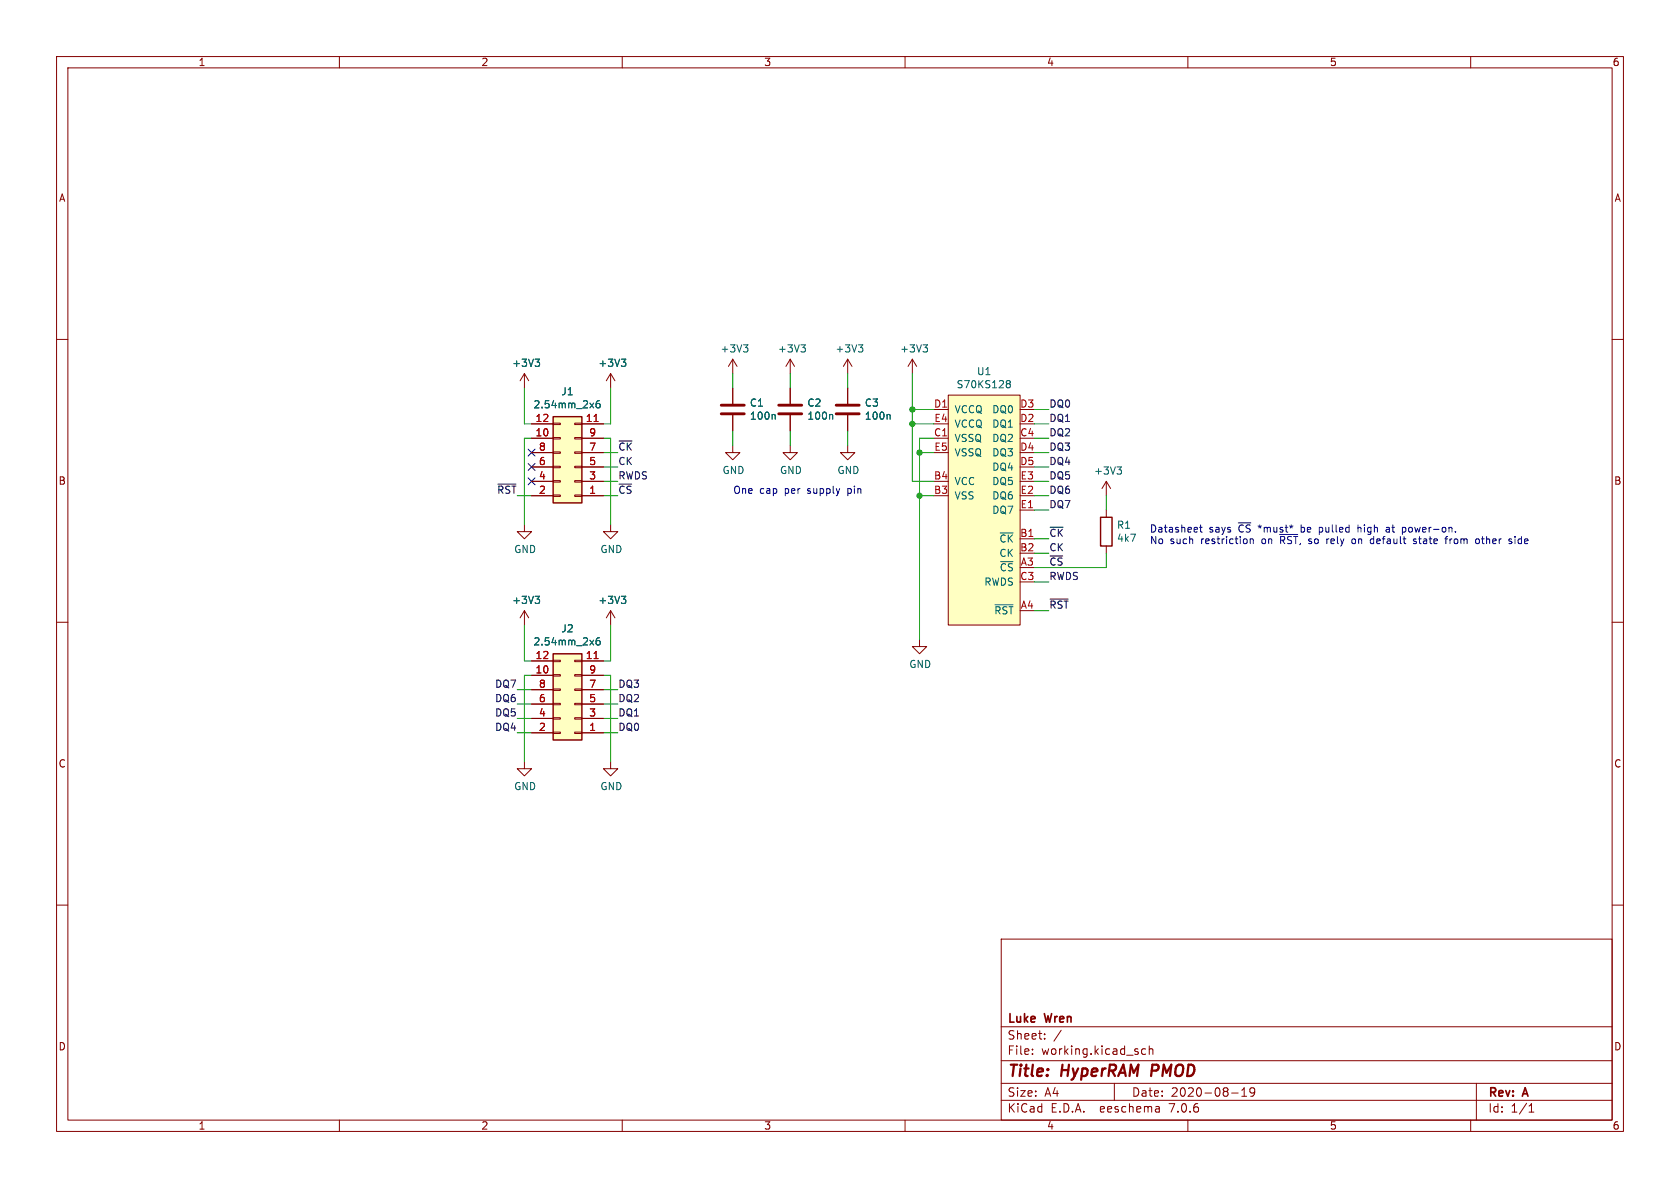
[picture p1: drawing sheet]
<svg xmlns="http://www.w3.org/2000/svg" width="297mm" height="210mm" viewBox="0 0 297 210" stroke-linecap="round" stroke-linejoin="round" font-family="sans-serif">
<g fill="none" stroke="#840000" stroke-width=".18">
<path d="M10 10h277v190h-277zM12 12h273v186h-273zM60 10v2M110 10v2M160 10v2M210 10v2M260 10v2M10 60h2M285 60h2M92.7 66l-.8 1.3M92.7 66v2.6M92.7 66l.8 1.3"/>
<path d="M94 77.5h3.8M94 74.9h3.8M97.8 74.8h1.3v.3h-1.3zM97.8 77.3h1.3v.3h-1.3zM97.8 79.9h1.3v.2h-1.3zM101.6 74.8h1.3v.3h-1.3zM101.6 77.3h1.3v.3h-1.3zM101.6 79.9h1.3v.2h-1.3zM102.9 77.5h3.8M102.9 74.9h3.8M107.9 66l-.7 1.3M107.9 66v2.6"/>
<path d="M107.9 66l.8 1.3M129.5 78.7v1.3h1.3l-1.3 1.3-1.2-1.3h1.2M129.5 63.5l-.7 1.3M129.5 63.5v2.5M129.5 68.6v2.8M129.5 73.4v2.8M129.5 63.5l.8 1.3M139.7 78.7v1.3h1.3l-1.3 1.3-1.3-1.3h1.3M139.7 63.5v2.5M139.7 68.6v2.8M139.7 73.4v2.8M139.7 63.5l-.8 1.3"/>
<path d="M139.7 63.5l.8 1.3M149.9 78.7v1.3h1.2l-1.2 1.3-1.3-1.3h1.3M149.9 63.5l-.8 1.3M149.9 63.5v2.5M149.9 68.6v2.8M149.9 73.4v2.8M149.9 63.5l.7 1.3M161.3 63.5l-.8 1.3M161.3 63.5v2.5M161.3 63.5l.8 1.3M165.1 77.5h2.5M165.1 72.4h2.5"/>
<path d="M167.6 69.9h12.7v40.6h-12.7zM92.7 92.7v1.3h1.3l-1.3 1.3-1.3-1.3h1.3M94 87.6h3.8M94 85.1h3.8M94 82.6h3.8M94 80h3.8M97.8 82.4h1.3v.3h-1.3zM97.8 85h1.3v.2h-1.3zM97.8 87.5h1.3v.3h-1.3zM101.6 82.4h1.3v.3h-1.3zM101.6 85h1.3v.2h-1.3zM101.6 87.5h1.3v.3h-1.3z"/>
<path d="M102.9 87.6h3.8M102.9 85.1h3.8M102.9 82.6h3.8M102.9 80h3.8M107.9 92.7v1.3h1.3l-1.3 1.3-1.2-1.3h1.2M180.3 95.3h2.6M180.3 90.2h2.6M195.6 85.1l-.8 1.3M195.6 85.1v2.5M195.6 90.2v1.2M195.6 96.5v1.3M195.6 85.1l.7 1.3"/>
<path d="M10 110h2M92.7 108v2.5M92.7 108l-.8 1.2M92.7 108l.8 1.2M94 119.4h3.8M94 116.8h3.8M97.8 116.7h1.3v.3h-1.3zM97.8 119.3h1.3v.2h-1.3zM101.6 116.7h1.3v.3h-1.3zM101.6 119.3h1.3v.2h-1.3zM102.9 119.4h3.8M102.9 116.8h3.8"/>
<path d="M107.9 108v2.5M107.9 108l-.7 1.2M107.9 108l.8 1.2M162.6 113v1.3h1.2l-1.2 1.3-1.3-1.3h1.3M285 110h2M92.7 134.6v1.3h1.3l-1.3 1.3-1.3-1.3h1.3M94 129.5h3.8M94 127h3.8M94 124.5h3.8M94 121.9h3.8M97.8 121.8h1.3v.2h-1.3zM97.8 124.3h1.3v.3h-1.3z"/>
<path d="M97.8 126.9h1.3v.2h-1.3zM97.8 129.4h1.3v.3h-1.3zM101.6 121.8h1.3v.2h-1.3zM101.6 124.3h1.3v.3h-1.3zM101.6 126.9h1.3v.2h-1.3zM101.6 129.4h1.3v.3h-1.3zM102.9 129.5h3.8M102.9 127h3.8M102.9 124.5h3.8M102.9 121.9h3.8M107.9 134.6v1.3h1.3l-1.3 1.3-1.2-1.3h1.2M10 160h2"/>
<path d="M285 160h2M177 166h108v32h-108zM60 198v2M110 198v2M160 198v2M177 194.5h108M177 191.5h108M177 187.5h108M177 181.5h108M182.5 186.3v.1M182.5 185.5v.1M184.7 183.6v.1"/>
<path d="M184.7 182.8v.1M187.6 182.1l-1.3 2M197 191.5v3M202.5 185.5l-.4-.1-.3 .3v.4l.2 .2h.5M203.2 185.5l.2-.1 .3 .1 .1 .9M203.2 184.9v1.5M204.9 195.7l.1 .9M205 196.5l-.2 .1M205 196h-.2M210 198v2M217.7 193.2h1.2M219.5 193.8h.9"/>
<path d="M219.5 192.7l.5-.4v1.5M221.8 192.9l-.3 .3h-.3l-.2-.3 .1-.5 .4-.1 .2 .1a.99 .99 0 0 1-.3 1.4h-.3M260 198v2M261 191.5v6.5M270.3 196.6h.9M270.3 195.5l.4-.4v1.5"/>
</g>
<path d="M203.7 188.2l-.2 2" fill="none" stroke="#840000" stroke-width=".4"/>
<g fill="none" stroke="#006464" stroke-width=".18">
<path d="M94.6 63.5h.8l-.4 .5M95.1 64l.3 .2v.3l-.3 .3M106 70.8l-.4 .1a.86 .86 0 0 0 0 1.2l.4-.1 .1-.4-.2-.3-.4 .1-.1 .2M109.8 63.5h.8l-.4 .5M110.4 64l.2 .2v.3l-.2 .3M131.4 61h.8l-.4 .4M132 61.4l.2 .3v.3l-.2 .2M136.9 73.3l.1 .1v.7M141.6 61h.8l-.4 .4M142.1 61.4l.3 .3v.3l-.3 .2M147 73.3l.2 .1v.7M151.8 61h.7l-.4 .4"/>
<path d="M152.3 61.4l.2 .3v.3l-.2 .2M157.2 73.3l.2 .1v.7M163.2 61h.8l-.5 .4M163.7 61.4l.3 .3v.3l-.3 .2M178 67.8h.1M178 67.3h.4l.2 .1v.2l-.2 .2M178.1 67.8h.3M178.1 67.8l-.1 .1M178.4 67.8l.2 .3v.3l-.2 .1h-.4M197.5 82.5h.8l-.5 .5M198 83l.3 .3v.3l-.3 .2M94.6 105.4h.8l-.4 .5"/>
<path d="M95.1 105.9l.3 .2v.3l-.3 .3M106 112.7l-.4 .1a.86 .86 0 0 0 0 1.2l.4-.1 .1-.4-.2-.3-.4 .1-.1 .2M109.8 105.4h.8l-.4 .5M110.4 105.9l.2 .2v.3l-.2 .3M175.9 106.9h3.2"/>
</g>
<g fill="#ffffc2" stroke="#ffffc2" stroke-width=".18">
<path d="M97.8 73.7h5.1v15.2h-5.1z"/>
<path d="M167.6 69.9h12.7v40.6h-12.7z"/>
<path d="M97.8 115.6h5.1v15.2h-5.1z"/>
</g>
<path d="M97.8 73.7h5.1v15.2h-5.1zM194.6 91.4h2v5.1h-2zM97.8 115.6h5.1v15.2h-5.1z" fill="none" stroke="#840000" stroke-width=".25"/>
<path d="M105 74.5h.7M105 116.4h.7" fill="none" stroke="#a90000" stroke-width=".18"/>
<path d="M127.5 73.2h4.1M127.5 71.6h4.1M137.7 73.2h4M137.7 71.6h4M147.8 73.2h4.1M147.8 71.6h4.1" fill="none" stroke="#840000" stroke-width=".51"/>
<path d="M88 85.6h3.2M185.6 105.9h3.2" fill="none" stroke="#0f0f0f" stroke-width=".18"/>
<g fill="none" stroke="#0000c2" stroke-width=".18">
<path d="M212.1 93.2h.5M212.3 92.8v1.1l.3 .2M221 95.3v.8M221 95.4l.2-.1h.3l.1 .8M226.2 94.5h3.2M228.6 93l-.3 .1M233.2 93.2v1.3M233.2 94l.2 .1M233.4 93.2l-.2 .1M234.6 95.3v.8M234.9 95.3l-.3 .2M239.5 95.3h-.3l-.2 .2 .1 .5h.4"/>
<path d="M240.1 92.8v1.3M240.4 93.2l-.3 .1M242.5 95.3h.4M242.9 96l-.4 .1M242.9 94.8v1.3M245.1 93.3h.5M245.6 93.5l-.4 .1-.2 .2 .2 .3 .4-.1M248.1 93.2h.2l.2 .3v.4l-.4 .2M250.4 95.3h-.4l-.1 .1v.2l.5 .1v.3h-.5M250.8 95.3h.5M255.4 95.3h.5M256.3 95.3v.8"/>
<path d="M256.7 95.3l-.4 .2M261.1 95.3h.3l.1 .2v.5l-.4 .1M261.9 95.3h.5M262.1 94.8v1.1l.2 .2M267.8 94.8v.2M267.8 95.3v.8"/>
</g>
<g fill="none" stroke="#009600" stroke-width=".18">
<path d="M92.7 68.6v6.3h1.3M94 77.5h-1.3v15.2M106.7 77.5h1.2v15.2M107.9 68.6v6.3h-1.2M129.5 66v2.6M129.5 76.2v2.5M139.7 66v2.6M139.7 76.2v2.5M149.9 66v2.6M149.9 76.2v2.5M161.3 66v19.1h3.8M161.3 72.4h3.8"/>
<path d="M161.3 74.9h3.8M165.1 77.5h-2.5v35.5M182.9 77.5h2.5M182.9 72.4h2.5M182.9 74.9h2.5M106.7 80h2.5M106.7 85.1h2.5M106.7 87.6h2.5M106.7 82.6h2.5M162.6 80h2.5M162.6 87.6h2.5M182.9 80h2.5"/>
<path d="M182.9 85.1h2.5M182.9 87.6h2.5M182.9 97.8h2.5M182.9 95.3h2.5M182.9 90.2h2.5M182.9 82.6h2.5M195.6 97.8v2.5h-12.7M195.6 87.6v2.6M92.7 110.5v6.3h1.3M94 119.4h-1.3v15.2M106.7 119.4h1.2v15.2M107.9 110.5v6.3h-1.2"/>
<path d="M182.9 108h2.5M182.9 102.9h2.5M91.4 124.5h2.6M91.4 121.9h2.6M91.4 129.5h2.6M91.4 127h2.6M106.7 124.5h2.5M106.7 121.9h2.5M106.7 129.5h2.5M106.7 127h2.5"/>
</g>
<path d="M93.4 79.4l1.2 1.2M94.6 79.4l-1.2 1.2M93.4 84.5l1.2 1.2M93.4 81.9l1.2 1.3M94.6 84.5l-1.2 1.2M94.6 81.9l-1.2 1.3" fill="none" stroke="#000084" stroke-width=".18"/>
<g fill="#009600" stroke="#009600" stroke-width=".18">
<circle cx="162.6" cy="80" r=".46"/>
<circle cx="161.3" cy="74.9" r=".46"/>
<circle cx="161.3" cy="72.4" r=".46"/>
<circle cx="162.6" cy="87.6" r=".46"/>
</g>
<g font-size="2.8" fill="#840000">
<text x="178" y="190.9">Title:</text>
<text x="187.7" y="190.9">HyperRAM</text>
<text x="204.4" y="190.9">PMOD</text>
</g>
<g font-size="2.1" fill="#840000">
<text x="178" y="184">Sheet:</text>
<text x="178" y="181.2">Luke</text>
<text x="184.8" y="181.2">Wren</text>
<text x="178" y="186.7">File:</text>
<text x="184.1" y="186.7">working.kicad_sch</text>
<text x="178" y="196.9">KiCad</text>
<text x="178" y="194.1">Size:</text>
<text x="184.7" y="194.1">A4</text>
<text x="185.7" y="196.9">E.D.A.</text>
<text x="194.6" y="196.9">eeschema</text>
<text x="200" y="194.1">Date:</text>
<text x="207" y="196.9">7.0.6</text>
<text x="207" y="194.1">2020-08-19</text>
<text x="263" y="194.3">Rev:</text>
<text x="263" y="196.9">Id:</text>
<text x="267.1" y="196.9">1/1</text>
<text x="269.4" y="194.3">A</text>
</g>
<g font-size="1.8" fill="#840000">
<text x="35" y="11.9">1</text>
<text x="85" y="11.9">2</text>
<text x="135" y="11.9">3</text>
<text x="185" y="11.9">4</text>
<text x="235" y="11.9">5</text>
<text x="285" y="11.9">6</text>
<text x="10.3" y="35.9">A</text>
<text x="285.3" y="35.9">A</text>
<text x="10.3" y="85.9">B</text>
<text x="285.3" y="85.9">B</text>
<text x="10.3" y="135.9">C</text>
<text x="285.3" y="135.9">C</text>
<text x="10.3" y="185.9">D</text>
<text x="285.3" y="185.9">D</text>
<text x="35" y="199.9">1</text>
<text x="85" y="199.9">2</text>
<text x="135" y="199.9">3</text>
<text x="185" y="199.9">4</text>
<text x="235" y="199.9">5</text>
<text x="285" y="199.9">6</text>
</g>
<g font-size="1.8" fill="#006464">
<text x="90.4" y="65">+3V3</text>
<text x="105.7" y="65">+3V3</text>
<text x="127.3" y="62.5">+3V3</text>
<text x="137.4" y="62.5">+3V3</text>
<text x="147.6" y="62.5">+3V3</text>
<text x="159" y="62.5">+3V3</text>
<text x="99.1" y="70.1">J1</text>
<text x="169" y="68.8">S70KS128</text>
<text x="172.6" y="66.5">U1</text>
<text x="94.2" y="72.4">2.54mm_2x6</text>
<text x="132.5" y="72.1">C1</text>
<text x="132.5" y="74.4">100n</text>
<text x="142.6" y="72.1">C2</text>
<text x="142.6" y="74.4">100n</text>
<text x="152.8" y="72.1">C3</text>
<text x="152.8" y="74.4">100n</text>
<text x="168.7" y="73.3">VCCQ</text>
<text x="168.7" y="75.8">VCCQ</text>
<text x="175.3" y="75.8">DQ1</text>
<text x="175.3" y="73.3">DQ0</text>
<text x="127.6" y="84">GND</text>
<text x="137.8" y="84">GND</text>
<text x="148" y="84">GND</text>
<text x="168.7" y="78.3">VSSQ</text>
<text x="168.7" y="80.9">VSSQ</text>
<text x="175.3" y="78.3">DQ2</text>
<text x="175.3" y="80.9">DQ3</text>
<text x="175.3" y="83.4">DQ4</text>
<text x="168.7" y="88.5">VSS</text>
<text x="168.7" y="86">VCC</text>
<text x="175.3" y="88.5">DQ6</text>
<text x="175.3" y="86">DQ5</text>
<text x="193.3" y="84.1">+3V3</text>
<text x="175.3" y="91">DQ7</text>
<text x="197.4" y="93.7">R1</text>
<text x="197.4" y="96">4k7</text>
<text x="90.8" y="98">GND</text>
<text x="106" y="98">GND</text>
<text x="176.6" y="96.1">~{CK}</text>
<text x="176.6" y="98.7">CK</text>
<text x="176.6" y="101.2">~{CS}</text>
<text x="90.4" y="107">+3V3</text>
<text x="105.7" y="107">+3V3</text>
<text x="173.9" y="103.7">RWDS</text>
<text x="99.1" y="112">J2</text>
<text x="175.7" y="108.8">~{RST}</text>
<text x="94.2" y="114.3">2.54mm_2x6</text>
<text x="160.7" y="118.3">GND</text>
<text x="90.8" y="139.9">GND</text>
<text x="106" y="139.9">GND</text>
</g>
<g font-size="1.8" fill="#a90000">
<text x="94.6" y="77.2">10</text>
<text x="94.6" y="74.7">12</text>
<text x="103.5" y="74.7">11</text>
<text x="104.1" y="77.2">9</text>
<text x="165" y="77.2">C1</text>
<text x="165" y="72.1">D1</text>
<text x="165.1" y="74.7">E4</text>
<text x="180.3" y="77.2">C4</text>
<text x="180.3" y="74.7">D2</text>
<text x="180.3" y="72.1">D3</text>
<text x="95.2" y="82.3">6</text>
<text x="95.2" y="79.8">8</text>
<text x="104.1" y="82.3">5</text>
<text x="104.1" y="79.8">7</text>
<text x="165.1" y="79.8">E5</text>
<text x="180.3" y="79.8">D4</text>
<text x="180.3" y="82.3">D5</text>
<text x="95.2" y="87.4">2</text>
<text x="95.2" y="84.8">4</text>
<text x="104.1" y="87.4">1</text>
<text x="104.1" y="84.8">3</text>
<text x="165" y="87.4">B3</text>
<text x="165" y="84.8">B4</text>
<text x="180.3" y="89.9">E1</text>
<text x="180.3" y="87.4">E2</text>
<text x="180.3" y="84.8">E3</text>
<text x="180.3" y="95">B1</text>
<text x="180.3" y="97.5">B2</text>
<text x="180.4" y="100.1">A3</text>
<text x="180.3" y="102.6">C3</text>
<text x="180.4" y="107.7">A4</text>
<text x="94.6" y="119.1">10</text>
<text x="94.6" y="116.6">12</text>
<text x="103.5" y="116.6">11</text>
<text x="104.1" y="119.1">9</text>
<text x="95.2" y="124.2">6</text>
<text x="95.2" y="121.7">8</text>
<text x="104.1" y="124.2">5</text>
<text x="104.1" y="121.7">7</text>
<text x="95.2" y="129.3">2</text>
<text x="95.2" y="126.7">4</text>
<text x="104.1" y="129.3">1</text>
<text x="104.1" y="126.7">3</text>
</g>
<g font-size="1.8" fill="#0f0f0f">
<text x="185.4" y="72.1">DQ0</text>
<text x="185.4" y="77.2">DQ2</text>
<text x="185.4" y="74.7">DQ1</text>
<text x="109.2" y="82.3">CK</text>
<text x="109.2" y="79.7">~{CK}</text>
<text x="185.4" y="82.3">DQ4</text>
<text x="185.4" y="79.7">DQ3</text>
<text x="109.2" y="87.4">~{CS}</text>
<text x="109.2" y="84.8">RWDS</text>
<text x="185.4" y="89.9">DQ7</text>
<text x="185.4" y="87.4">DQ6</text>
<text x="185.4" y="84.8">DQ5</text>
<text x="185.4" y="95">~{CK}</text>
<text x="185.4" y="97.5">CK</text>
<text x="185.4" y="100.1">~{CS}</text>
<text x="185.4" y="102.6">RWDS</text>
<text x="185.4" y="107.7">~{RST}</text>
<text x="87.4" y="121.7">DQ7</text>
<text x="87.4" y="124.2">DQ6</text>
<text x="109.2" y="121.7">DQ3</text>
<text x="109.2" y="124.2">DQ2</text>
<text x="87.4" y="129.3">DQ4</text>
<text x="87.4" y="126.7">DQ5</text>
<text x="109.2" y="129.3">DQ0</text>
<text x="109.2" y="126.7">DQ1</text>
</g>
<text font-size="1.8" fill="#009600" x="87.8" y="87.4">~{RST}</text>
<g font-size="1.8" fill="#0000c2">
<text x="129.5" y="87.4">One</text>
<text x="134.3" y="87.4">cap</text>
<text x="138.8" y="87.4">per</text>
<text x="143" y="87.4">supply</text>
<text x="150.3" y="87.4">pin</text>
<text x="203.2" y="94.2">Datasheet</text>
<text x="213.7" y="94.2">says</text>
<text x="219.1" y="94.2">~{CS}</text>
<text x="222.7" y="94.2">*must*</text>
<text x="230.4" y="94.2">be</text>
<text x="233.8" y="94.2">pulled</text>
<text x="240.9" y="94.2">high</text>
<text x="246.1" y="94.2">at</text>
<text x="249.2" y="94.2">power-on.</text>
<text x="203.2" y="96.3">No</text>
<text x="206.9" y="96.3">such</text>
<text x="212.4" y="96.3">restriction</text>
<text x="223.3" y="96.3">on</text>
<text x="226.8" y="96.3">~{RST},</text>
<text x="232" y="96.3">so</text>
<text x="235.4" y="96.3">rely</text>
<text x="240.1" y="96.3">on</text>
<text x="243.5" y="96.3">default</text>
<text x="251.4" y="96.3">state</text>
<text x="257.2" y="96.3">from</text>
<text x="262.8" y="96.3">other</text>
<text x="268.8" y="96.3">side</text>
</g>
</svg>
